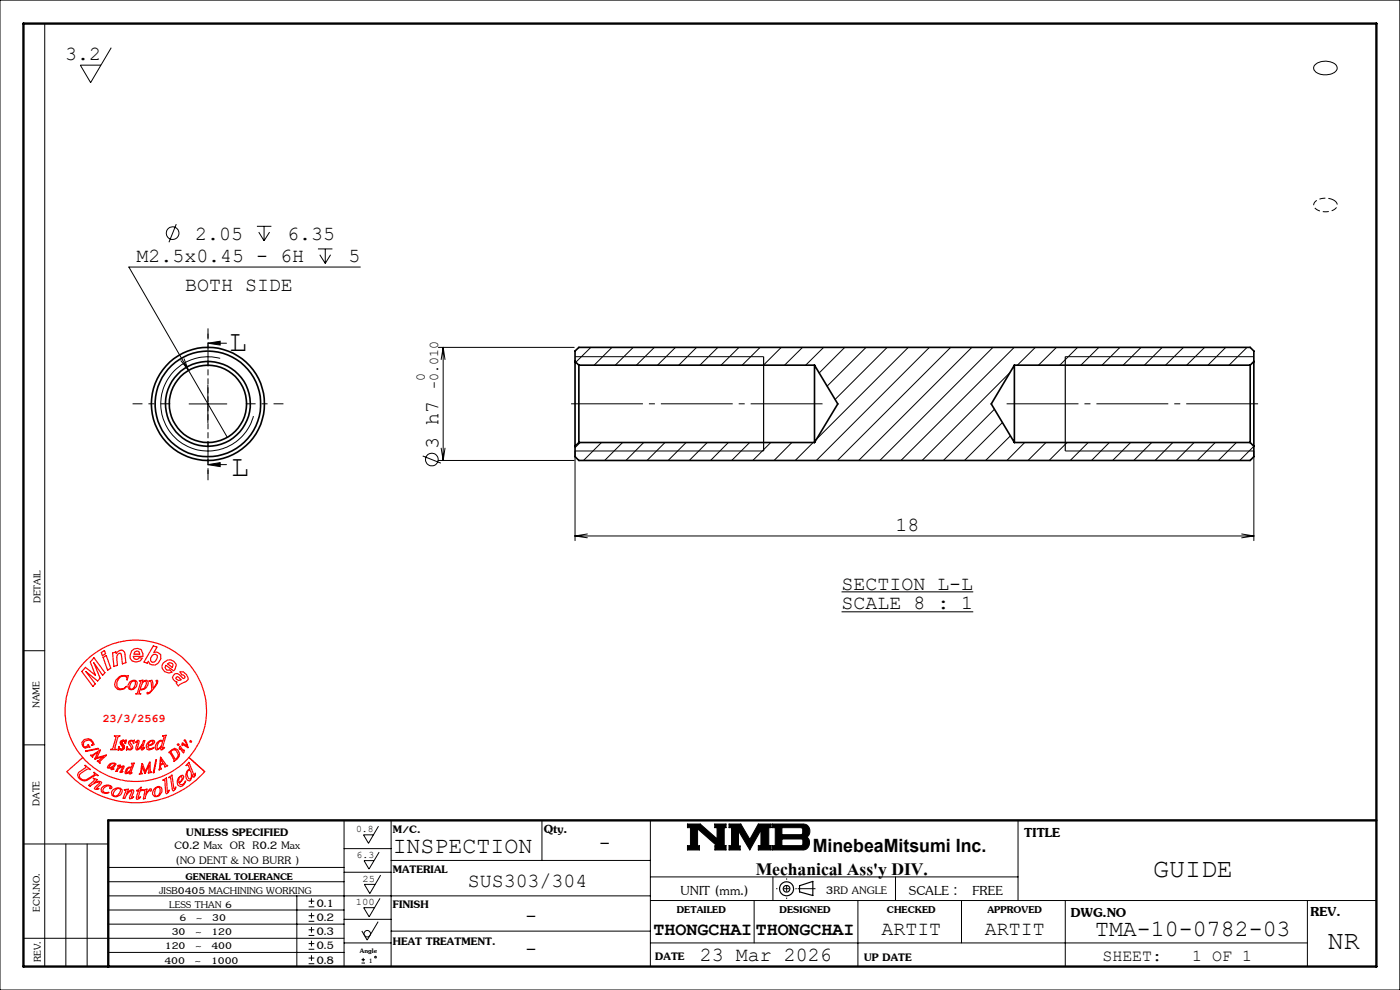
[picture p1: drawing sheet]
<svg xmlns="http://www.w3.org/2000/svg" width="297mm" height="210mm" viewBox="0 0 297 210" stroke-linecap="round" stroke-linejoin="round" font-family="sans-serif">
<g fill="none" stroke="#000" stroke-width=".35">
<path d="M122 76.7v18M122 76.7v-2.2l.8-.8h142.4l.8 .8v2.2M122 76.7l.8 .8M122.8 77.5v16.4M122.8 77.5h50M172.8 77.5v16.4M172.8 77.5l4.9 8.2-4.9 8.2M215.2 77.5v16.4M215.2 77.5h50M215.2 77.5l-4.9 8.2 4.9 8.2M265.2 77.5v16.4M266 76.7v18"/>
<path d="M266 76.7l-.8 .8M122 94.7v2.2l.8 .8h142.4l.8-.8v-2.2M122.8 93.9l-.8 .8M122.8 93.9h50M215.2 93.9h50M265.2 93.9l.8 .8"/>
<circle cx="44.1" cy="85.7" r="11.2"/>
<circle cx="44.1" cy="85.7" r="12"/>
<circle cx="44.1" cy="85.7" r="8.2"/>
<circle cx="44.1" cy="85.7" r="9"/>
</g>
<g fill="none" stroke="#000" stroke-width=".21">
<path d="M0 0h297v210h-297zM9.5 5v200M23.6 10.1l-4.4 7.4-2.2-3.7h4.4M278.8 13.9a3.3 3.3 0 0 1 4.8 .2 1.27 1.27 0 0 1-1.1 1.6 3.1 3.1 0 0 1-3.8-1zM37.4 47.5l-1.6 3.9M54.5 48h3.1M54.9 49.2l1.1 1.9M56 48v3.1M57.2 49.2l-1.2 1.9M67.5 52.8h3M67.8 54l1.2 1.9M69 52.8v3.1"/>
<path d="M70.1 54l-1.1 1.9M76.4 56.6h-49.1l12.7 22M38.4 76.5l1.6 2.1M39.1 76.1l.9 2.5M40 78.6l8.2 14.2M44.1 72.8l2.6-.4v.8zM44.1 72.8h3.9M46.7 76a10 10 0 0 0-12.2 7.1 10 10 0 0 0 7 12.2 10 10 0 0 0 12.3-7M93 73.7h28.8M94 73.7v24M94 73.7l.4 2.6M94 73.7l-.4 2.6"/>
<path d="M122 75.7h40M125.3 73.7l-3.1 3.1M129.8 73.7l-3.8 3.8M134.3 73.7l-3.8 3.8M138.8 73.7l-3.8 3.8M143.3 73.7l-3.8 3.8M147.8 73.7l-3.8 3.8M152.3 73.7l-3.8 3.8M156.8 73.7l-3.8 3.8M161.3 73.7l-3.9 3.8M165.7 73.7l-3.7 3.8M170.3 73.7l-3.9 3.8"/>
<path d="M174.7 73.7l-3.8 3.8M179.2 73.7l-5.4 5.4M183.7 73.7l-8.2 8.2M188.2 73.7l-11 11M192.7 73.7l-19.4 19.4M197.2 73.7l-24 24M201.7 73.7l-24 24M206.2 73.7l-24 24M210.6 73.7l-23.9 24M214.2 79l-18.6 18.7M215.2 73.7l-24.1 24M219.6 73.7l-3.8 3.8"/>
<path d="M224.1 73.7l-3.8 3.8M226 75.7h40M228.6 73.7l-3.8 3.8M233.1 73.7l-3.8 3.8M237.6 73.7l-3.8 3.8M242.1 73.7l-3.8 3.8M246.6 73.7l-3.8 3.8M251.1 73.7l-3.8 3.8M255.6 73.7l-3.9 3.8M260 73.7l-3.7 3.8M264.5 73.7l-3.8 3.8M40.1 85.7h8"/>
<path d="M44.1 98.6l2.6-.5v.9zM44.1 98.6h3.9M44.1 81.7v8M89.7 96.7l3.8 1.5M93 97.7h28.8M93.6 95.1l.4 2.6M94.4 95.1l-.4 2.6M123.1 93.9l-1.1 1.1M127.6 93.9l-3.8 3.8M132.1 93.9l-3.8 3.8M136.6 93.9l-3.8 3.8M141.1 93.9l-3.8 3.8"/>
<path d="M145.6 93.9l-3.9 3.8M150 93.9l-3.8 3.8M154.5 93.9l-3.8 3.8M159 93.9l-3.8 3.8M162 95.7h-40v19M163.5 93.9l-3.8 3.8M168 93.9l-3.8 3.8M172.5 93.9l-3.8 3.8M211 86.8l-10.9 10.9M212.7 89.6l-8.1 8.1M214.3 92.5l-5.2 5.2M217.4 93.9l-3.8 3.8"/>
<path d="M221.9 93.9l-3.8 3.8M226 95.7h40v19M226.4 93.9l-3.8 3.8M230.9 93.9l-3.9 3.8M235.3 93.9l-3.7 3.8M239.9 93.9l-3.9 3.8M244.3 93.9l-3.8 3.8M248.8 93.9l-3.8 3.8M253.3 93.9l-3.8 3.8M257.8 93.9l-3.8 3.8M262.3 93.9l-3.8 3.8M266 94.7l-3 3"/>
<path d="M122 113.7h144M122 113.7l2.6 .4M124.6 113.3l-2.6 .4M263.4 113.3l2.6 .4M266 113.7l-2.6 .4M5 138h4.5M5 158h4.5M5 179h18M14 179v26M18.5 179v26M73 174v31M80.3 175.3l-2.1 3.6-1.1-1.8h2.1"/>
<path d="M83 174v31M115 174v8.5M138 174v31M145.8 174.8h2.8l3.5 3.1v-2.3h-.5v-.8h2.4v.8h-.4v3.8h.4v.9h-2.3v-.9h.4l-4.1-3.6v3.6h.4v.9h-2.6v-.9h.7v-3.8h-.7zM154.7 174.8h2.5l1.9 3.2 1.8-3.2h2.7v.8h-.5v3.8h.5v.9h-2.7v-.9h.5v-3.3l-2.3 4.2-2.4-4v3.1h.3v.9h-2.3v-.9h.5v-3.8h-.5zM163.9 174.8h6.6a1.5 1.5 0 0 1 1.3 1.2 1.5 1.5 0 0 1-.7 1.6 1.48 1.48 0 0 1 .6 1.6 1.48 1.48 0 0 1-1.4 1.1h-6.4v-.9h.6v-3.8h-.6zM165.9 175.6h4.1l.3 .3v.9l-.3 .3h-4.1zM165.9 178h4.2l.2 .3v.8l-.3 .3h-4.1zM216 174v17M5 199h68M22.9 184h50.1M23 190h115"/>
<path d="M23 196h50M23 193h50M23 187h50M63 190v15M65.5 192.4h1.2M65.5 191.2h1.2M65.5 195.4h1.2M65.5 194.2h1.2M65.5 198.4h1.2M65.5 197.2h1.2M66.1 190.6v1.2M66.1 193.6v1.2"/>
<path d="M66.1 196.6v1.2M66.1 199.6v1.2M73 195h10M73 185h10M73 180h10M80.2 195.5l-2.3 3.9-1.1-1.9M80.4 180.8l-2.1 3.6-1.1-1.8h2.1M80.6 190.6l-2.3 3.9-1.1-2h2.2M80.8 185.6l-2.3 3.9-1.2-1.9h2.3M83 197.5h55M83 182.5h55M138 186h78"/>
<path d="M138 191h154M160 191v9M164 186v5M182 191v14M190 186v5M204 191v9M226 191v14M277.4 191v14M23 202h50M65.5 201.4h1.2M65.5 200.2h1.2M65.5 204.4h1.2"/>
<path d="M65.5 203.2h1.2M66.1 202.6v1.2M73 200h10M76.7 204.3h.7M76.7 203.6h.7M77 203.2v.7M138 200h139.4"/>
<circle cx="36.6" cy="49.5" r="1.34"/>
<circle cx="91.6" cy="97.5" r="1.34"/>
<circle cx="77.9" cy="198.1" r=".68"/>
<circle cx="79.7" cy="203" r=".17"/>
</g>
<g fill="none" stroke="#000" stroke-width=".25">
<path d="M162 75.7v20M226 75.7v20M169.6 187.9l2.8-.9v3l-2.8-.8z"/>
<circle cx="166.9" cy="188.5" r=".7"/>
<circle cx="166.9" cy="188.5" r="1.48"/>
</g>
<g fill="none" stroke="#f00" stroke-width=".25">
<path d="M19.9 139.5l2.4 3.2-.5 .6-1.9-2.7 1.3 3.3-.5 .6-2.5-2.1 2 2.7-.5 .5-2.3-3.2 .7-.8 2.1 1.7-1-2.9zM21.5 138.4l.7-.4 .2 .7-.7 .4zM21.9 139.4l.6-.3 1 2.6-.7 .5zM23.9 138.5l.7-.2v.4l.9-.8h.5a2.85 2.85 0 0 1 .7 2.7l-.7 .2-.2-1.6a.47 .47 0 0 0-.5-.6l-.5 .7 .1 1.8-.7 .3zM27.9 138.1l.6-.5 .7-.1 .8 .3 .3 .9v.5h-2l.1 .5 .5 .2 .3-.1 .3-.3 .7 .1-.5 .6-.8 .3-.9-.3-.3-.5-.1-.5zM28.6 138.3l.5-.2 .4 .1 .1 .6h-1.2zM32.2 139.1l.4-.3h.5l.3 .3v.5l-.5 .7-.3 .2h-.4l-.2-.3-.1-.5zM32.5 137l.8 .3-.7 1.1h.9l.6 .4v1l-.6 .9-.6 .4-.7-.1-.5-.2-.2-.5-.3 .4-.6-.3zM17.9 156.9l.9-.2a1.63 1.63 0 0 1 1.2 1.3l-.6 .1 .3-.4-.2-.3-.6-.4-.8 .2-.4 .3 .1 .9 .2 .1 .7-.3v-.3l.4 .6-.3-.1-.7 .3-.6-.5-.1-.7zM18.1 159.3l2.7-.6 .1 .1-2.7 .6zM24.3 156.1h1.1l-.4 .2-.6 2.2-.1 .3 .4 .2h-1.2l.5-.3 .5-2 .1-.5zM24.6 144.3a1.87 1.87 0 0 1 2.2-.9l.4-.1-.2 .9a.79 .79 0 0 0-.5-.8 .79 .79 0 0 0-1 .2 1.54 1.54 0 0 0-.2 2.5 1.44 1.44 0 0 0 1.6-.5l-.5 .5-.8 .2h-.6l-.6-.8-.1-.3z"/>
<path d="M25.7 157.2l1-.2-.1 .7-.1-.3-.4-.2-.3 .2 .6 1.1a.84 .84 0 0 1-1.2 .5l-.1 .1 .1-.7 .1 .3 .5 .3 .3-.2v-.3l-.6-.8zM26.7 157h.1M27.4 157.2l1.1-.2-.1 .7-.2-.3-.3-.2-.3 .2 .6 1.1a.84 .84 0 0 1-1.2 .5l-.2 .1 .2-.7 .1 .3 .4 .3 .3-.2v-.3l-.5-.8zM27.5 144.7l.3-.2a.75 .75 0 0 1 .8-.2 .75 .75 0 0 1 .5 .7 1.34 1.34 0 0 1-1.3 1.3l-.4-.1a1.09 1.09 0 0 1 .1-1.5zM28 144.5l.4-.1 .3 .2a1.39 1.39 0 0 1-.8 1.6l-.3-.2a1.71 1.71 0 0 1 .4-1.5zM28.9 157.3l.5-.3 .1 .2-.3 1.6a2.27 2.27 0 0 0 1.2-1.7h.3l-.4 1.7 .4-.2-.6 .5-.2-.2 .3-.9a1.32 1.32 0 0 1-1.3 1.1 1.61 1.61 0 0 1 .2-1.6v-.2l-.3 .2zM29.6 144.4l.7-.1-.1 .4 .3-.2 .7-.2a1.24 1.24 0 0 1-.1 1.5 1.24 1.24 0 0 1-1.4 .4l-.2 .8 .3 .2h-1l.4-.3 .7-2.3zM30.4 144.6l.4-.1 .2 .1a1.37 1.37 0 0 1-.8 1.6l-.4-.2zM31.4 157.5a.79 .79 0 0 1 .7-.5 .79 .79 0 0 1 .7 .4 1.55 1.55 0 0 1-1.4 .9l.1 .4 .4 .1 .7-.3a1.12 1.12 0 0 1-1.4 .5 1.14 1.14 0 0 1 .2-1.5zM31.6 144.5l.6-.2 .3 1.7 .2-.2a1.08 1.08 0 0 0 .5-1.1l-.1-.4 .3 .1a4.6 4.6 0 0 1-2 2.8h-.2v-.3l.2-.1 .2 .2 .6-.7-.2-1.6zM31.7 157.5l.3-.3h.5a.86 .86 0 0 1-1.1 .9zM33.8 157.3l.3-.1 .3 .1a1.43 1.43 0 0 1-1 1.5 .87 .87 0 0 1 .1-1.1z"/>
<path d="M34.5 156.1l.7-.1-.7 2.8 .4-.2-.8 .5 .1-.7-.3 .3-.7 .4a1.34 1.34 0 0 1 1.2-2l.1 .1 .3-.9zM34.6 140.6l.9-.6h.7l.7 .3 .5 .7-.3 .9-.3 .4-1.6-1.2-.2 .5 .2 .5h.8l.5 .5-.7 .2-.9-.3-.5-.8v-.5zM35.5 140.8l.4-.2 .6 .1 .2 .3-.2 .6zM35.8 159.6l1.3-.9 .6 .4 .4 .8a1.89 1.89 0 0 1-1.2 1.6v-.3l-.8-1.5zM36.4 159.3l.7-.3 .4 .3 .4 .9-.5 .8h-.3l-.8-1.4zM36.9 143a1.1 1.1 0 0 1 1.7 .7l.3 .3 .4-.4-.4-.4-.3-.1-.4-.6a1.55 1.55 0 0 1 1.7 1.6l-.4 .5-1 .4-.7 .5-.4-.6 .2-.2-.8-.5-.2-.5zM37.4 143.6l.3-.1 .8 .7-.6 .1-.5-.2-.1-.2zM37.7 157.8h.2v.3h-.2zM38.3 158.4l-.2-.1-.1 .4 .1 .3 .1-.3M38.3 158.4h.1M38.3 158.4l.6 .9 .2-.2-.2 .6-.7-1M39.1 157l.2-.1 .2 .5 .4 1.2-1.1-.7-.1 .2v-.5l1 .6z"/>
<path d="M40.3 157.2l.1-.1 .2 .1-.1 .3-.2-.1zM17.6 160.7a15 15 0 0 1 .8-20.8 15 15 0 0 1 20.8 0 15 15 0 0 1 .9 20.8M17.6 160.7l-3.4 3a19.5 19.5 0 0 0 29.2 0l-3.3-3M17.6 160.7a15 15 0 0 0 22.5 0M18 162.4l1.2 .8-.5-.1-1.2 .7a.81 .81 0 0 0-.7 .8 .81 .81 0 0 0 .7 .8 2.71 2.71 0 0 0 2.4-1l.2-.3-.1-.3 .7 .8a.47 .47 0 0 0-.7 0l-1 .6a1.49 1.49 0 0 1-1.5 .4 1.49 1.49 0 0 1-1-1.3l.3-.5 1.4-1zM19.3 160.2h.3l1.6-1.1-.7 1.7 2.1-.6-1.5 1.4 .1 .3-.6-.5h.3l1-.9-1.7 .5 .5-1.4-1.1 .7v.3zM19.8 165.1l.8 .3-.7 .7a1.55 1.55 0 0 1 1.7-.2l-.2 .4-.9 .9 .5 .1-.9 .1-.1-.2 1.2-1.2a2.28 2.28 0 0 0-2.1 .8l-.3-.2 1.3-1.2zM21.6 167.1a1.42 1.42 0 0 1 2.1-.1v.2l-.3 .1-.2-.2 .3-.2a1.03 1.03 0 0 0-1.1-.1 1.03 1.03 0 0 0-.6 1l.4 .3h.9l-.5 .2-.7-.1-.4-.3-.1-.5zM23.4 162l.9-.1 .3 .2-.7 .9 .3 .2-.6 .1 .2-.5-1 .1 .1-.3zM23.6 162.1l.6-.1a.95 .95 0 0 1-1.1 .8zM24 167.5a1.06 1.06 0 0 1 1.1-.4 1.06 1.06 0 0 1 .8 .9 1.4 1.4 0 0 1-2.1 .7l-.2-.6zM24.4 167.6l.5-.3 .4-.1 .3 .3a1.43 1.43 0 0 1-1.3 1.4l-.3-.2v-.3z"/>
<path d="M24.9 162.4l.6-.1-.2 .6 1-.5 .1 .3-.6 1 .3-.1a.29 .29 0 0 1-.3 .3 .29 .29 0 0 1-.3-.2l.6-1a1.38 1.38 0 0 0-1.3 .9h-.2l.6-1.2zM26.4 167.5l.9-.1-.5 1 .3-.3a1.08 1.08 0 0 1 1.2-.5l.1 .3-.5 1.4 .5-.3-.7 .5-.3-.2 .6-1.5a2.01 2.01 0 0 0-1.5 1.6l-.4-.1 .6-1.6zM27.2 162.9h.5a.92 .92 0 0 1-.9 1zM27.9 161.9h.6l-.7 2.1 .2-.1-.5 .3 .1-.5-1 .4-.1-.3 .3-.7 .4-.3h.7l.2-.6zM29 167.7l.8-.7v.6h.4l-.1 .1h-.4l-.4 1.6 .5-.3-.6 .6a.33 .33 0 0 1-.3-.2 .33 .33 0 0 1 .1-.4l.4-1.3zM30.1 162l-.3 1.9-.2 .3 .6-.1-.2-.1 .2-1.4 .5 1.5 .9-1.7-.1 1.6 .7-.1v-.2h-.3l-.1-2-1 1.9-.6-1.6M30.3 167.6l.9-.2-.3 1.1a1.54 1.54 0 0 1 1.2-1.2v.4l-.2 .1-.3-.1-.2 .2-.4 .7-.2 .8-.4 .1 .3-1.8zM32.8 167.2a.86 .86 0 0 1 1.6 .1 1.39 1.39 0 0 1-1.6 1.7l-.4-.5-.1-.3zM33.1 161.2h.1l-.5 2.7h-.2zM33.1 167.2l.3-.2h.4a1.37 1.37 0 0 1-.5 1.9l-.3-.1a1.57 1.57 0 0 1 .1-1.6zM34 160.6l1.3 1.7 .3 .1-.6 .3-.3-.6h-.2l-.5 .3v.5l.3 .2-.5 .2zM34.1 161.1l.5 .7-.4 .3h-.2z"/>
<path d="M34.6 165.5l.7-.5 .2 3h.1l.3-.4-.4 .7-.2 .1-.2-.3-.1-2.6zM35.8 164.9l.7-.5 .5 3 .3-.4-.4 .7h-.3l-.4-2.8zM38 164.9l.6-.4 .3 .1a1.48 1.48 0 0 1-.9 1.5l.4 .4 .4-.1 .5-.7a1.27 1.27 0 0 1-1 1.2l-.6-.3-.1-.3a1.56 1.56 0 0 1 .4-1.4zM38.3 164.7l.3 .1a1.22 1.22 0 0 1-.6 1.2 1.22 1.22 0 0 1 .3-1.3zM39.9 163.5l.3-.1a1.42 1.42 0 0 1 .2 1.8h-.2a1.4 1.4 0 0 1-.3-1.7zM40.1 161.7l1.1 2.8 .3-.5v.4l-.4 .5-.4-.7v.6l-.3 .7a.59 .59 0 0 1-.9-.4v-1.2a.65 .65 0 0 1 .8-.6l-.3-.8a.24 .24 0 0 0-.2-.3 .24 .24 0 0 0-.3 .2z"/>
</g>
<path d="M164.6 188.5h4.4M166.9 186.3v4.4" fill="none" stroke="#000" stroke-width=".21" stroke-dasharray="15.2 1.3 1.3 1.3" stroke-dashoffset="15" stroke-linecap="butt"/>
<path d="M169.2 188.5h3.8" fill="none" stroke="#000" stroke-width=".21" stroke-dasharray="15.2 1.3 1.3 1.3" stroke-linecap="butt"/>
<path d="M5 5h287v200h-287zM292 174h-269v31" fill="none" stroke="#000" stroke-width=".5"/>
<path d="M145.8 174.8v.8h.7v3.8h-.7v.9h2.6v-.9h-.4v-3.6l4.1 3.6h-.4v.9h2.3v-.9h-.4v-3.8h.4v-.8h-2.4v.8h.5v2.3l-3.5-3.1zM154.7 174.8v.8h.5v3.8h-.5v.9h2.3v-.9h-.3v-3.1l2.4 4 2.3-4.2v3.3h-.5v.9h2.7v-.9h-.5v-3.8h.5v-.8h-2.7l-1.8 3.2-1.9-3.2zM165.9 178h4.2l.2 .2v.9l-.3 .3h-4.1zM163.9 174.8v.8h.6v3.8h-.6v.9h6.8l.8-.6 .2-.8-.1-.9-.5-.4a1.49 1.49 0 0 0 .7-1.6 1.49 1.49 0 0 0-1.3-1.2zM165.9 175.6h4.1l.3 .3v.9l-.3 .3h-4.1z" fill-rule="evenodd" fill="#000"/>
<path d="M178.5 125.5h28M178.5 129.8h28" fill="none" stroke="#000" stroke-width=".22"/>
<path d="M283 42.5a3.3 3.3 0 0 0-4.3 .7 1.54 1.54 0 0 0 1.7 1.6 2.81 2.81 0 0 0 3.3-1.2l-.1-.6-.6-.5M44.1 70.8v29.7" fill="none" stroke="#000" stroke-width=".21" stroke-dasharray="1.3 .6" stroke-linecap="butt"/>
<path d="M174.8 85.7h-54M267.2 85.7h-54" fill="none" stroke="#000" stroke-width=".21" stroke-dasharray="15.2 1.3 1.3 1.3" stroke-dashoffset="-.3" stroke-linecap="butt"/>
<path d="M44.1 77.7v-8M36.1 85.7h-8M52.1 85.7h8" fill="none" stroke="#000" stroke-width=".21" stroke-dasharray="15.2 1.3 1.3 1.3" stroke-dashoffset="13.1" stroke-linecap="butt"/>
<path d="M44.1 93.7v8.2" fill="none" stroke="#000" stroke-width=".21" stroke-dasharray="15.2 1.3 1.3 1.3" stroke-dashoffset="13" stroke-linecap="butt"/>
<path d="M44.1 72.8l2.6-.4v.8zM44.1 98.6l2.6-.5v.9z" fill="#000"/>
<g font-size="6.3">
<text x="48.6" y="74.5">L</text>
<text x="49" y="100.9">L</text>
</g>
<g font-size="5.6">
<text x="160.3" y="185.7">Mechanical Ass'y DIV.</text>
<text x="244.6" y="186.1">GUIDE</text>
<text x="281.7" y="201.2">NR</text>
</g>
<g font-size="4.9">
<text x="83.3" y="180.9">INSPECTION</text>
<text x="232.3" y="198.6">TMA-10-0782-03</text>
</g>
<g font-size="4.2">
<text x="13.8" y="12.8">3.2</text>
<text x="41.4" y="50.8">2.05</text>
<text x="60.9" y="50.8">6.35</text>
<text x="29" y="55.6">M2.5x0.45 - 6H</text>
<text x="73.9" y="55.6">5</text>
<text x="39.3" y="61.7">BOTH SIDE</text>
<text x="93" y="95.2" transform="rotate(-90 93 95.2)">3 h7</text>
<text x="190" y="112.7">18</text>
<text x="178.5" y="125">SECTION L-L</text>
<text x="178.5" y="129.3">SCALE 8 : 1</text>
<text x="127.1" y="180">-</text>
<text x="217.3" y="177.6">TITLE</text>
<text x="99.2" y="188.2">SUS303/304</text>
<text x="144.4" y="189.8">UNIT (mm.)</text>
<text x="192.8" y="189.8">SCALE :</text>
<text x="206.3" y="189.8">FREE</text>
<text x="111.4" y="195.6">-</text>
<text x="227.2" y="194.4">DWG.NO</text>
<text x="278" y="194.3">REV.</text>
<text x="111.4" y="202.5">-</text>
<text x="148.5" y="203.9">23 Mar 2026</text>
<text x="187" y="198.4">ARTIT</text>
<text x="208.9" y="198.4">ARTIT</text>
</g>
<g font-size="3.9">
<text x="115.3" y="176.8">Qty.</text>
<text x="172.4" y="180.7">MinebeaMitsumi Inc.</text>
<text x="138.6" y="198.3">THONGCHAI</text>
<text x="160.3" y="198.3">THONGCHAI</text>
</g>
<g font-size="3.5">
<text x="39.5" y="177.3">UNLESS SPECIFIED</text>
<text x="83.3" y="176.7">M/C.</text>
<text x="37" y="180.2">C0.2 Max OR R0.2 Max</text>
<text x="37.2" y="183.3">(NO DENT &amp; NO BURR )</text>
<text x="83.3" y="185.2">MATERIAL</text>
<text x="175.2" y="189.7">3RD ANGLE</text>
<text x="67.1" y="192.3">0.1</text>
<text x="67.1" y="195.4">0.2</text>
<text x="83.3" y="192.6">FINISH</text>
<text x="67.1" y="198.4">0.3</text>
<text x="67.1" y="201.3">0.5</text>
<text x="83.3" y="200.5">HEAT TREATMENT.</text>
<text x="139" y="203.7">DATE</text>
<text x="183.3" y="203.9">UP DATE</text>
<text x="233.9" y="203.8">SHEET:</text>
<text x="252.9" y="203.8">1 OF 1</text>
<text x="67.1" y="204.4">0.8</text>
</g>
<g font-size="3.2">
<text x="8.6" y="127.9" transform="rotate(-90 8.6 127.9)">DETAIL</text>
<text x="8.4" y="150.2" transform="rotate(-90 8.4 150.2)">NAME</text>
<text x="8.4" y="171" transform="rotate(-90 8.4 171)">DATE</text>
<text x="33.8" y="189.5">JISB0405 MACHINING WORKING</text>
<text x="39.4" y="186.6">GENERAL TOLERANCE</text>
<text x="8.4" y="193.4" transform="rotate(-90 8.4 193.4)">ECN.NO.</text>
<text x="35.9" y="192.7">LESS THAN 6</text>
<text x="38.1" y="195.3">6 ~ 30</text>
<text x="143.6" y="193.7">DETAILED</text>
<text x="165.4" y="193.7">DESIGNED</text>
<text x="188.2" y="193.7">CHECKED</text>
<text x="209.5" y="193.7">APPROVED</text>
<text x="35" y="201.3">120 ~ 400</text>
<text x="36.4" y="198.3">30 ~ 120</text>
<text x="8.7" y="204.1" transform="rotate(-90 8.7 204.1)">REV.</text>
<text x="34.9" y="204.5">400 ~ 1000</text>
</g>
<g font-size="2.8">
<text x="90.1" y="80.9" transform="rotate(-90 90.1 80.9)">0</text>
<text x="92.9" y="82.5" transform="rotate(-90 92.9 82.5)">-0.010</text>
</g>
<text font-size="2.5" fill="#f00" x="21.8" y="153.2">23/3/2569</text>
<g font-size="2.1">
<text x="75.5" y="176.6">0.8</text>
<text x="75.7" y="182">6.3</text>
<text x="76.9" y="187.1">25</text>
<text x="75.5" y="192">100</text>
<text x="76.4" y="202.2">Angle</text>
<text x="78.2" y="204.3">1</text>
</g>
</svg>
